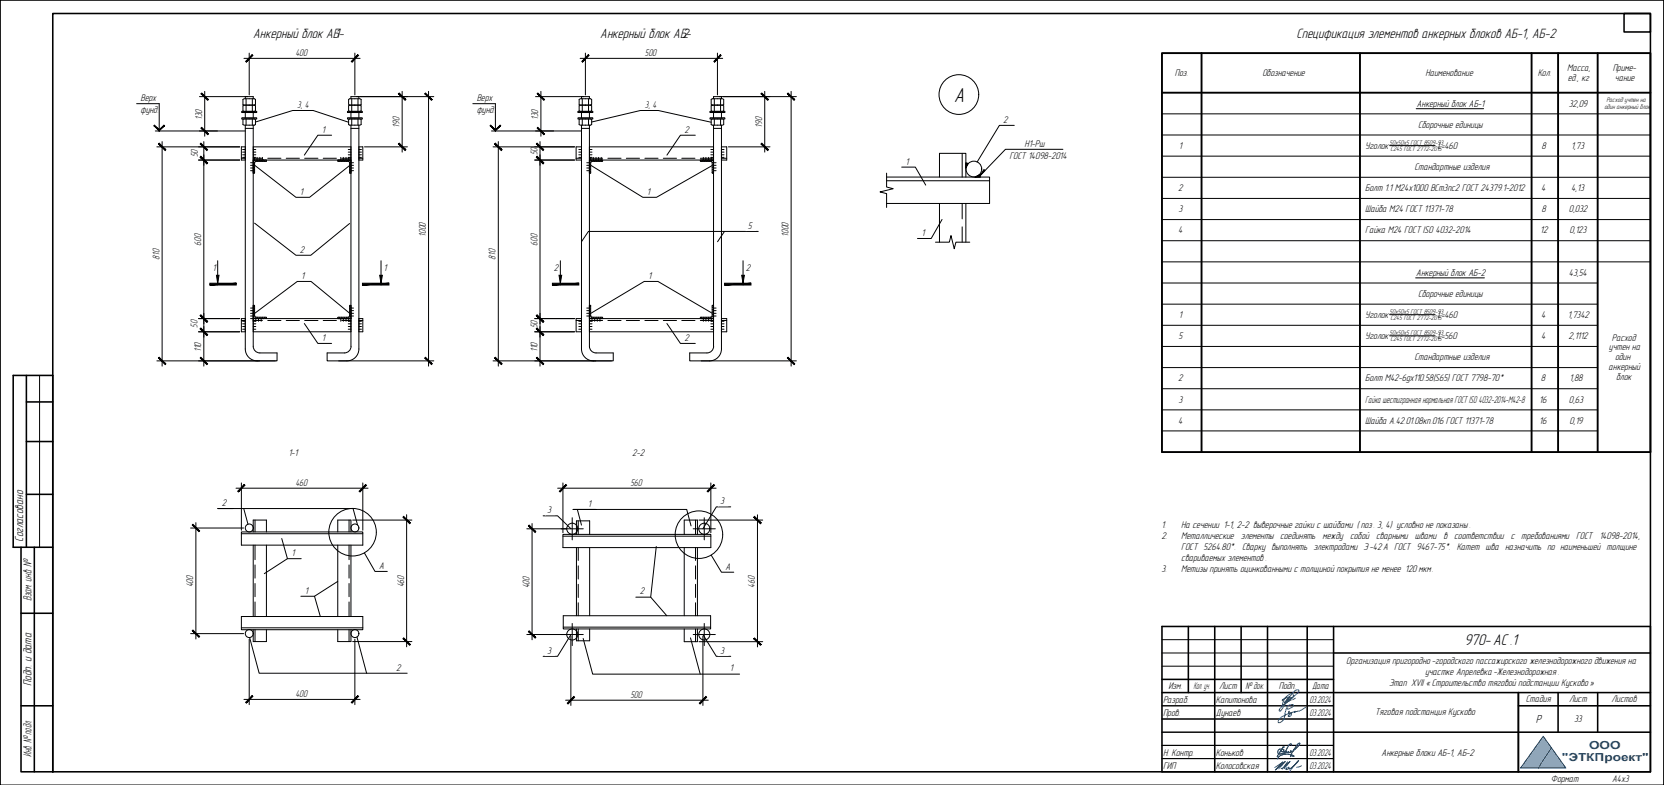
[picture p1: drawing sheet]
<svg xmlns="http://www.w3.org/2000/svg" width="630mm" height="297mm" viewBox="0 0 630 297" stroke-linecap="round" stroke-linejoin="round" font-family="sans-serif">
<g fill="none" stroke="#000" stroke-width=".38">
<path d="M92.9 37.4v-.8h3v.8M93.2 37.4v4.7M94.4 39.8h-2l-.4 .2v1.9l2.4 .2M94.4 39.8h-2l-.4-.3v-1.9l.4-.2h3.9l.4 .2v1.9l-.4 .3M94.4 39.8h1.9M95.5 37.4v4.7M96.3 39.8l.4 .2v1.9l-.4 .2M132.4 39.8l-.4 .2v1.9l.4 .2M132.4 39.8l-.4-.3v-1.9l.4-.2h3.9l.4 .2v1.9l-.4 .3h-1.9M132.4 39.8h2M132.9 37.4v-.8h3v.8M133.2 37.4v4.7"/>
<path d="M134.4 39.8h1.9l.4 .2v1.9l-2.3 .2M135.6 37.4v4.7M220.2 37.4v-.8h3v.8M220.5 37.4v4.7M221.7 39.8h-2l-.4 .2v1.9l2.4 .2M221.7 39.8h-2l-.4-.3v-1.9l.4-.2h3.9l.4 .2v1.9l-.4 .3M221.7 39.8h1.9M222.8 37.4v4.7M223.6 39.8l.4 .2v1.9l-.4 .2M269.7 39.8l-.4 .2v1.9l.4 .2M269.7 39.8l-.4-.3v-1.9l.4-.2h3.9l.4 .2v1.9l-.4 .3h-1.9M269.7 39.8h2"/>
<path d="M270.2 37.4v-.8h3v.8M270.5 37.4v4.7M271.7 39.8h1.9l.4 .2v1.9l-2.3 .2M272.8 37.4v4.7M91.4 59.9h1.5M91.6 44.6h5.6v.4h-5.6zM91.6 42.1h5.6v.5h-5.6zM91.6 42.6h5.6M92.9 47.4v84.6a4.5 4.5 0 0 0 4.5 4.6h7.5v-3.1h-6.5M92.9 48.6h3M92.9 42.6v2M92.9 55.6h-1.5v5h1.5"/>
<path d="M93.2 45v2.4M94.4 45l-2.4 .2v1.9l.4 .3h3.9l.4-.3v-1.9l-.4-.2M95.5 45v2.4M95.9 47.4v83.6l.5 1.6 .9 .7 1.1 .2M95.9 42.6v2M95.9 55.6h37M95.9 59.9h3.5M101.4 59.9h5M108.4 59.9h5M115.4 59.9h5M122.4 59.9h5M129.4 59.9h3.5"/>
<path d="M131.6 44.6h5.6v.4h-5.6zM131.6 42.1h5.6v.5h-5.6zM131.6 42.6h5.6M132.4 45l-.4 .2v1.9l.4 .3h3.9l.4-.3v-1.9l-2.3-.2M132.9 47.4v83.6l-.5 1.6-.9 .7-1.1 .2M132.9 42.6v2M132.9 48.6h3M133.2 45v2.4M135.6 45v2.4M135.9 47.4v84.6a4.5 4.5 0 0 1-4.5 4.6h-7.5v-3.1h6.5M135.9 42.6v2M135.9 55.6h1.5v5h-1.5"/>
<path d="M135.9 59.9h1.5M218.1 59.9h2.1M218.9 44.6h5.6v.4h-5.6zM218.9 42.1h5.6v.5h-5.6zM218.9 42.6h5.6M220.2 47.4v84.6a4.5 4.5 0 0 0 4.5 4.6M220.2 48.6h3M220.2 55.6h-2.1v5h2.1M220.2 42.6v2M220.5 45v2.4M221.7 45l-2.4 .2v1.9l.4 .3h3.9l.4-.3v-1.9l-.4-.2M222.8 45v2.4"/>
<path d="M223.2 47.4v83.6l.5 1.6 1.4 .9h7.1v3.1h-7.5M223.2 55.6h47M223.2 59.9h5M223.2 42.6v2M230.2 59.9h5M237.2 59.9h4.9M244.2 59.9h5M251.2 59.9h5M258.1 59.9h5M265.2 59.9h5M268.9 44.6h5.5v.4h-5.5zM268.9 42.1h5.5v.5h-5.5z"/>
<path d="M268.9 42.6h5.5M269.7 45l-.4 .2v1.9l.4 .3h3.9l.4-.3v-1.9l-2.3-.2M270.2 48.6h3M270.2 42.6v2M270.2 47.4v83.6M270.5 45v2.4M272.8 45v2.4M273.2 47.4v84.6a4.5 4.5 0 0 1-4.6 4.6h-7.4v-3.1h7.1l1.4-.9 .5-1.6M273.2 55.6h2v5h-2M273.2 59.9h2M273.2 42.6v2M364.3 58v9"/>
<path d="M95.9 60.6h37M96.4 61.6l.5-.5h3.8l.2-.5h-5v5l.5-.2v-3.8M127.9 60.6h5v5l-.5-.2v-3.8l-.3-.5h-4zM223.2 60.6h47M224.2 61.1l-.6 .5 .1 3.8-.5 .2v-5h5l-.2 .5h-3.8M265.2 60.6h5v5l-.5-.2v-3.8l-.3-.5h-4zM335.7 67h39v10h-39M335.7 68.4h39M355.7 67v-9h10v9M355.7 77v14.6M364.3 77v5.8M365.7 61.7l.9 .2-.9 1.5z"/>
<path d="M365.7 77v14.6M369.3 67l1.6-.9 .2 .9zM364.3 85.8v5.8M96.2 115.6h-.3v5h5l-.2-.6h-3.8l-.5-.5M96.2 115.5l.2 .2M96.4 115.7v3.8M132.5 115.6h.4v5h-5l.2-.6h3.7l.5-.3 .1-4M132.6 115.5l-.2 .2M223.5 115.6h-.3v5h5l-.2-.6h-3.8M223.5 115.5l.2 .2M223.6 115.7l.1 3.8 .5 .5M269.8 115.6h.4v5h-5l.1-.6h3.8l.5-.3 .1-4"/>
<path d="M269.9 115.5l-.2 .2M91.4 121.3h1.5M92.9 120.6h-1.5v4.9h1.5M95.9 125.5h37M95.9 121.3h3.5M100.9 120.6h32M101.4 121.3h5M108.4 121.3h5M115.4 121.3h5M122.4 121.3h5M129.4 121.3h3.5M135.9 120.6h1.5v4.9h-1.5"/>
<path d="M135.9 121.3h1.5M218.1 121.3h2.1M220.2 120.6h-2.1v4.9h2.1M223.2 125.5h47M223.2 121.3h5M228.2 120.6h42M230.2 121.3h5M237.2 121.3h4.9M244.2 121.3h5M251.2 121.3h5M258.1 121.3h5M265.2 121.3h5"/>
<path d="M273.2 120.6h2v4.9h-2M273.2 121.3h2M96.6 196.8v4.5M132.2 196.8v4.5M218.9 197.1v5.1M263.4 196.8v5.4M91.4 201.3h46v5h-46zM91.4 202h46M95.9 201.3v-4.5h5v4.5M95.9 206.3v27M96.6 206.3v5.5M96.6 213.8v5"/>
<path d="M100.9 206.3v27M127.9 201.3v-4.5h5v4.5M127.9 206.3v27M132.2 206.3v5.5M132.2 213.8v5M132.9 206.3v27M213.1 202.2h56.1v5h-56.1zM213.1 202.9h56.1M218.3 202.2v-5.1h5v5.1M218.3 207.2v25.8M218.9 207.2v4.9M218.9 214.1v5"/>
<path d="M223.3 207.2v25.8M259.1 202.2v-5.4h5v5.4M259.1 207.2v25.8M263.4 207.2v4.9M263.4 214.1v5M264.1 207.2v25.8M91.4 233.3h46v5h-46zM91.4 237.6h46M95.9 238.3v4.5h5v-4.5M96.6 220.8v5M96.6 227.8v5.5M96.6 238.3v4.5"/>
<path d="M127.9 238.3v4.5h5v-4.5M132.2 220.8v5M132.2 227.8v5.5M132.2 238.3v4.5M213.3 233h55.8v5h-55.8zM213.3 237.3h55.8M218.3 238v4.5h5v-4.5M218.9 221.1v5M218.9 228.1v4.9M218.9 238v4.5M259.1 238v4.8h5v-4.8M263.4 221.1v5"/>
<path d="M263.4 228.1v4.9M263.4 238v4.8"/>
<circle cx="368.7" cy="64" r="2.98"/>
<circle cx="94.4" cy="199.8" r="1.5"/>
<circle cx="134.4" cy="199.8" r="1.5"/>
<circle cx="216.7" cy="200.1" r="2.1"/>
<circle cx="266.7" cy="200.1" r="2.1"/>
<circle cx="94.4" cy="239.7" r="1.5"/>
<circle cx="134.4" cy="239.7" r="1.5"/>
<circle cx="216.7" cy="240.1" r="2.1"/>
<circle cx="266.7" cy="240.1" r="2.1"/>
</g>
<g fill="none" stroke="#000" stroke-width=".38">
<path d="M82.4 98.7v8.5M144.3 98.7v8.5M212.2 98.7v8.5M281.3 98.7v8.5M138 209.2l4 7h4.6M269.3 210l3.9 6.5h4.6"/>
<circle cx="363.1" cy="35.8" r="7.5"/>
<circle cx="133.5" cy="201.4" r="9"/>
<circle cx="264.6" cy="202.3" r="9"/>
</g>
<g fill="none" stroke="#000" stroke-width=".38">
<path d="M75.5 36.6h18.3M77.5 34.6v16.9M92.4 22.1h44M94.4 20.1v15.8M134.4 20.1v15.8M135 36.6h29.3M152.3 34.6v23M162.3 34.6v103.9M202.8 36.6h18.2M204.8 34.6v16.9M219.7 22.1h53.9M221.7 20.1v15.8"/>
<path d="M271.7 20.1v15.8M272.3 36.6h29.2M289.6 34.6v23M299.6 34.6v103.9M59.4 55.6h31.4M61.4 53.6v84.9M75.5 49.6h6.8M77.2 53.6v84.9M138 55.6h16.3M186.7 55.6h30.9M188.7 53.6v84.9M202.8 49.6h6.8"/>
<path d="M204.5 53.6v84.9M275.8 55.6h15.7M75.2 60.6h15.6M202.5 60.6h15.1M59.4 136.6h44.9M75.2 125.5h15.6M75.2 120.6h15.6M128.2 136.6h36.1M186.7 136.6h44.9M202.5 125.5h15.1M202.5 120.6h15.1M265.5 136.6h36"/>
<path d="M72.2 199.8h20M74.2 197.8v44M89.4 184.7h50M91.4 182.7v17.9M133.5 196.8h22.5M137.4 182.7v17.9M154 194.8v50M201.5 198.1v44M211.2 184.7h59.9M213.1 182.7v18.9M264.7 196.8h24.1M269.2 182.7v18.9"/>
<path d="M286.8 194.8v50M199.5 200.1h15.1M72.2 239.8h20M94.4 241.9v24.7M133.5 242.8h22.5M134.4 241.9v24.7M199.5 240.1h16M216.2 240.7v26.2M264.7 242.8h24.1M266.1 240.7v26.2M92.4 264.7h44M214.2 265h54"/>
</g>
<!-- layer: 0 -->
<g fill="#000" stroke="#000" stroke-width=".38">
<path d="M76.1 35.5l2.5 2.5 .3-.3zM76.1 35.5l.3-.3 2.5 2.5z"/>
<path d="M95.5 20.7l-2.2 2.8 2.5-2.5zM95.5 20.7l-2.2 2.8-.3-.3z"/>
<path d="M135.5 20.7l-2.5 2.5 .3 .3zM135.5 20.7l.3 .3-2.5 2.5z"/>
<path d="M150.9 35.5l2.5 2.5 .3-.3zM150.9 35.5l.3-.3 2.5 2.5z"/>
<path d="M160.9 35.5l2.5 2.5 .2-.3zM160.9 35.5l.2-.3 2.5 2.5z"/>
<path d="M203.4 35.5l2.5 2.5 .3-.3zM203.4 35.5l.3-.3 2.5 2.5z"/>
<path d="M222.8 20.7l-2.2 2.8 2.5-2.5zM222.8 20.7l-2.2 2.8-.3-.3z"/>
<path d="M270.3 23.2l.3 .3 2.2-2.8zM272.8 20.7l.2 .3-2.4 2.5z"/>
<path d="M288.2 35.5l2.5 2.5 .3-.3zM288.2 35.5l.3-.3 2.5 2.5z"/>
<path d="M298.2 35.5l2.5 2.5 .2-.3zM298.2 35.5l.2-.3 2.5 2.5z"/>
<path d="M60 54.5l2.5 2.5 .3-.3zM60.3 54.2l2.5 2.5-2.8-2.2z"/>
<path d="M76.1 59.2l-.3 .3 2.8 2.2zM75.8 59.5l2.8 2.2-.3 .3z"/>
<path d="M76.1 48.5l2.8 2.2-2.5-2.5zM76.1 48.5l2.8 2.2-.3 .3z"/>
<path d="M75.8 54.5l2.5 2.5 .3-.3zM76.1 54.2l2.5 2.5-2.8-2.2z"/>
<path d="M150.9 54.5l2.8 2.2-2.5-2.5zM150.9 54.5l2.8 2.2-.3 .3z"/>
<path d="M187.3 54.5l2.5 2.5 .3-.3zM187.3 54.5l.3-.3 2.5 2.5z"/>
<path d="M203.4 59.2l-.3 .3 2.8 2.2zM203.1 59.5l2.8 2.2-.3 .3z"/>
<path d="M203.7 48.2l-.3 .3 2.8 2.2zM203.4 48.5l2.8 2.2-.3 .3z"/>
<path d="M203.1 54.5l2.5 2.5 .3-.3zM203.4 54.2l2.5 2.5-2.8-2.2z"/>
<path d="M288.5 54.2l-.3 .3 2.8 2.2zM288.2 54.5l2.8 2.2-.3 .3z"/>
<path d="M60 135.5l2.8 2.2-2.5-2.5zM60 135.5l2.8 2.2-.3 .3z"/>
<path d="M76.1 124.2l-.3 .2 2.8 2.3zM75.8 124.4l2.8 2.3-.3 .2z"/>
<path d="M76.1 135.2l-.3 .3 2.8 2.2zM75.8 135.5l2.8 2.2-.3 .3z"/>
<path d="M75.8 119.5l2.5 2.4 .3-.2zM76.1 119.2l2.5 2.5-2.8-2.2z"/>
<path d="M75.8 124.4l2.5 2.5 .3-.2zM75.8 124.4l.3-.2 2.5 2.5z"/>
<path d="M160.9 135.5l2.7 2.2-2.5-2.5zM160.9 135.5l2.7 2.2-.2 .3z"/>
<path d="M187.3 135.5l2.8 2.2-2.5-2.5zM187.3 135.5l2.8 2.2-.3 .3z"/>
<path d="M203.4 124.2l-.3 .2 2.8 2.3zM203.1 124.4l2.8 2.3-.3 .2z"/>
<path d="M203.4 135.2l-.3 .3 2.8 2.2zM203.1 135.5l2.8 2.2-.3 .3z"/>
<path d="M203.1 119.5l2.5 2.4 .3-.2zM203.1 119.5l.3-.3 2.5 2.5z"/>
<path d="M203.1 124.4l2.5 2.5 .3-.2zM203.1 124.4l.3-.2 2.5 2.5z"/>
<path d="M298.2 135.5l2.7 2.2-2.5-2.5zM298.2 135.5l2.7 2.2-.2 .3z"/>
<path d="M92.5 183.4l-2.2 2.7 2.5-2.5zM92.5 183.4l-2.2 2.7-.3-.2z"/>
<path d="M136 185.9l.3 .2 2.2-2.7zM138.5 183.4l.3 .2-2.5 2.5z"/>
<path d="M152.6 195.7l2.5 2.4 .3-.2zM152.6 195.7l.3-.3 2.5 2.5z"/>
<path d="M214.3 183.4l-2.3 2.7 2.5-2.5zM214.3 183.4l-2.3 2.7-.2-.2z"/>
<path d="M267.8 185.9l.3 .2 2.2-2.7zM270.3 183.4l.3 .2-2.5 2.5z"/>
<path d="M285.4 195.7l2.5 2.5 .3-.3zM285.4 195.7l.3-.3 2.5 2.5z"/>
<path d="M72.8 198.7l2.5 2.5 .3-.3zM72.8 198.7l.3-.3 2.5 2.5z"/>
<path d="M200.1 199l2.5 2.5 .3-.3zM200.4 198.7l2.5 2.5-2.8-2.2z"/>
<path d="M73.1 238.4l-.3 .3 2.8 2.2zM72.8 238.7l2.8 2.2-.3 .3z"/>
<path d="M200.4 238.7l-.3 .3 2.8 2.2zM200.1 239l2.8 2.2-.3 .3z"/>
<path d="M152.9 241.4l-.3 .3 2.8 2.2zM152.6 241.7l2.8 2.2-.3 .3z"/>
<path d="M285.4 241.7l2.8 2.2-2.5-2.5zM285.4 241.7l2.8 2.2-.3 .3z"/>
<path d="M95.5 263.3l-2.2 2.7 2.5-2.5zM93 265.8l2.5-2.5-2.2 2.7z"/>
<path d="M133 265.8l.3 .2 2.2-2.7zM135.5 263.3l.3 .2-2.5 2.5z"/>
<path d="M217.3 263.6l-2.2 2.7 2.5-2.5zM217.3 263.6l-2.2 2.7-.3-.2z"/>
<path d="M264.8 266.1l.2 .2 2.3-2.7zM267.3 263.6l.2 .2-2.5 2.5z"/>
</g>
<g fill="none" stroke="#000" stroke-width=".38">
<path d="M51.7 39.2h8.6v10.4M179 39.2h8.6v10.4M58.8 49.6h34.1M96.7 46.2l14.1-4.4h7.8l13.4 4.5M125.6 51.2h-5.2l-5.2 7.5M186.1 49.6h34.1M224 46.2l18.5-4.4h6.8l20 4.5M263.3 51.2h-5.7l-5.1 7.5M384 47.4h-5.6l-8.4 13.9M402.5 56.5h-21.8l-9.8 10.2M96.4 62.5l15.7 12.2h5.1l15.2-12.1M223.6 62.5l19.8 12.2h5.2l21.1-12.1"/>
<path d="M341.4 63.2h5.2l3.9 6.8M96.4 84.4l15.7 12.2h5.6l14.7-12M274.3 87.6l-2.6 3.9M287.1 87.6h-64.3l-2.6 3.9M356.7 83l-4.1 7.2h-5.2M132.4 118.5l-14.6-12h-5.2l-16.2 12.1M269.7 118.5l-20.6-12h-5.2l-20.3 12.1M115.2 122.4l5.2 7.5h5.2M252.5 122.4l5.1 7.5h5.7M88.1 192.4h-5.6h51.2l1.7 6.3M92.3 192.4l1.6 6M205.7 195.2h5.4l5.1 4.9"/>
<path d="M218.6 192.8l1.6 5.9M225.6 192.8h-8.6h43l1.7 6.2M276.7 191.8h-5.5l-5.1 8.3M106.7 203.8l2.1 7.6-8.7 5.7M108.8 211.4h5.2M127.9 220l-8.8 5.6 2.2 7.7M248.5 206.8l-2.1 19.2 6.1 7M113.9 225.6h5.2M240.7 226h5.7M94.5 241.3l3.6 13.4h56.1M135.2 241.1l3.6 13.6M216.2 240.1l-5.1 8.3h-5.4"/>
<path d="M220.8 241.6l3.6 13.5h55.6M261.5 241.4l3.6 13.7M266.1 240.1l5.1 8.3h5.5"/>
</g>
<path d="M365.7 61.7l.9 .2-.9 1.5zM369.3 67l1.6-.9 .2 .9z" fill="#000" stroke="#000" stroke-width=".38"/>
<g fill="#000" stroke="#000" stroke-width=".38">
<path d="M372.6 64.2l.4 .3-2.1 2.2z"/>
<path d="M58.3 47.6l2 1.5v.5zM58.3 47.6l2 1.5-1.8-1.7z"/>
<path d="M60.3 49.1v.5l2-2zM60.3 49.1l1.8-1.7 .2 .2z"/>
<path d="M185.6 47.6l2 1.5v.5zM185.6 47.6l2 1.5-1.8-1.7z"/>
<path d="M187.6 49.1v.5l2-2zM187.6 49.1l1.8-1.7 .2 .2z"/>
</g>
<g fill="none" stroke="#000" stroke-width=".38">
<path d="M91.9 56.6h1M91.9 57.6h1M91.9 58.6h1M91.9 59.5h1M92.9 55.6v5M95.9 55.6v10M95.9 56.6h1M95.9 57.6h1M95.9 58.6h1M95.9 59.5h1M96.4 59.5v1.1M97.4 59.5v1.1"/>
<path d="M98.4 59.5v1.1M99.4 59.5v1.1M129 59.5v1.1M130 59.5v1.1M131 59.5v1.1M131.9 56.6h1M131.9 57.6h1M131.9 58.6h1M131.9 59.5h1M132 59.5v1.1M132.9 55.6v10M135.9 56.6h1"/>
<path d="M135.9 57.6h1M135.9 58.6h1M135.9 59.5h1M135.9 55.6v5M219.2 56.6h1M219.2 57.6h1M219.2 58.6h1M219.2 59.5h1M220.2 55.6v5M223.2 56.6h1M223.2 57.6h1M223.2 58.6h1"/>
<path d="M223.2 59.5h1M223.2 55.6v10M223.6 59.5v1.1M224.7 59.5v1.1M225.7 59.5v1.1M226.7 59.5v1.1M227.7 59.5v1.1M266.3 59.5v1.1M267.3 59.5v1.1M268.3 59.5v1.1M269.2 56.6h1M269.2 57.6h1"/>
<path d="M269.2 58.6h1M269.2 59.5h1M269.3 59.5v1.1M270.2 55.6v10M273.2 56.6h1M273.2 57.6h1M273.2 58.6h1M273.2 59.5h1M273.2 55.6v5M94.9 61.6h1M94.9 62.6h1M94.9 63.6h1"/>
<path d="M94.9 64.6h1M95.9 60.6h4M128.2 60.6h4.7M132.9 61.6h1M132.9 62.6h1M132.9 63.6h1M132.9 64.6h1M222.2 61.6h1M222.2 62.6h1M222.2 63.6h1M222.2 64.6h1M223.2 60.6h5"/>
<path d="M265.5 60.6h4.7M270.2 61.6h.9M270.2 62.6h.9M270.2 63.6h.9M270.2 64.6h.9M94.9 119.6h1M94.9 118.6h1M94.9 117.5h1M94.9 116.6h1M95.9 115.6v9.9M132.9 115.6v9.9M132.9 119.6h1"/>
<path d="M132.9 118.6h1M132.9 117.5h1M132.9 116.6h1M222.2 119.6h1M222.2 118.6h1M222.2 117.5h1M222.2 116.6h1M223.2 115.6v9.9M270.2 119.6h.9M270.2 118.6h.9M270.2 117.5h.9M270.2 116.6h.9"/>
<path d="M270.2 115.6v9.9M91.9 124.6h1M91.9 123.6h1M91.9 122.5h1M91.9 121.6h1M92.9 120.6v4.9M94.9 120.6h5M95.9 124.6h1M95.9 123.6h1M95.9 122.5h1M96.9 120.6v1h-1M97.9 120.6v1"/>
<path d="M98.9 120.6v1M128.2 120.6h4.7M129 120.6v1M130 120.6v1M131 120.6v1M131.9 124.6h1M131.9 123.6h1M131.9 122.5h1M131.9 121.6h1M132 120.6v1M135.9 120.6v4.9M135.9 124.6h1"/>
<path d="M135.9 123.6h1M135.9 122.5h1M135.9 121.6h1M219.2 124.6h1M219.2 123.6h1M219.2 122.5h1M219.2 121.6h1M220.2 120.6v4.9M223.2 120.6h5M223.2 124.6h1M223.2 123.6h1M223.2 122.5h1"/>
<path d="M224.2 120.6v1h-1M225.2 120.6v1M226.1 120.6v1M227.2 120.6v1M265.5 120.6h4.7M266.3 120.6v1M267.3 120.6v1M268.3 120.6v1M269.2 124.6h1M269.2 123.6h1M269.2 122.5h1M269.2 121.6h1"/>
<path d="M269.3 120.6v1M273.2 124.6h1M273.2 123.6h1M273.2 122.5h1M273.2 121.6h1M273.2 120.6v4.9"/>
</g>
<!-- layer: _format -->
<path d="M440 20.1h184.9v151h-184.9zM440 35.1h184.9M455 20.1v151M514.9 20.1v151M579.9 20.1v151M590 20.1v151M604.9 20.1v151" fill="none" stroke="#000" stroke-width=".72"/>
<g fill="none" stroke="#000" stroke-width=".38">
<path d="M0 .1h629.9v296.9h-629.9zM0 .2v296.8M440 43.1h184.9M440 51.1h184.9M440 59.1h184.9M526.2 55.1h17.2M536.2 41.1h25.6M440 67.1h184.9M440 75.1h184.9M440 83.1h184.9M440 91.1h184.9M440 99.1h184.9"/>
<path d="M440 107.1h164.9M440 115.1h164.9M526.2 119.1h17.2M536 105.1h26.1M440 123.1h164.9M440 131.1h164.9M440 139.1h164.9M526.2 127.1h17.2M15 142.1v65M440 147.1h164.9M440 155.1h164.9M440 163.1h164.9"/>
<path d="M440 247.1h65M440 242h65M440 252.1h65M440 272.1h65M440 277.1h65M440 267.1h65M440 287h65M440 282.1h65"/>
</g>
<g fill="none" stroke="#000" stroke-width=".38">
<path d="M95.9 61.1l.5 .5M95.9 62l.5 .5M95.9 62.9l.5 .5M95.9 63.8l.5 .5M95.9 64.7l.5 .5M96.2 60.6l.5 .5M97.1 60.6l.5 .5M98 60.6l.5 .5M98.9 60.6l.5 .5M99.8 60.6l.5 .5M100.7 60.6l.2 .1M128.1 60.6l-.2 .1"/>
<path d="M128.9 60.6l-.5 .5M129.8 60.6l-.5 .5M130.7 60.6l-.4 .5M131.7 60.6l-.6 .5M132.5 60.6l-.5 .5M132.9 61.1l-.5 .5M132.9 62l-.5 .5M132.9 62.9l-.5 .5M132.9 63.8l-.5 .5M132.9 64.7l-.5 .5M223.2 65.4l.2 .2M223.2 64.5l.4 .5"/>
<path d="M223.2 63.6l.4 .5M223.2 62.7l.4 .5M223.2 61.8l.4 .5M223.2 60.9l.5 .6M223.7 60.6l.5 .5M224.6 60.6l.5 .5M225.5 60.6l.5 .5M226.4 60.6l.5 .5M227.3 60.6l.5 .5M265.3 60.6l-.1 .1M266.2 60.6l-.5 .5M267.1 60.6l-.5 .5"/>
<path d="M268 60.6l-.5 .5M268.9 60.6l-.5 .5M269.8 60.6l-.5 .5M270.2 61.1l-.5 .5M270.2 62l-.5 .5M270.2 62.9l-.5 .5M270.2 63.8l-.5 .5M270.2 64.7l-.5 .5M96.4 119.5l-.5 .5M96.4 118.6l-.5 .5M96.4 117.7l-.5 .5M96.4 116.8l-.5 .5"/>
<path d="M96.4 115.9l-.5 .5M132.4 119.5l.5 .5M132.4 118.6l.5 .5M132.4 117.7l.5 .5M132.4 116.8l.5 .5M132.4 115.9l.5 .5M223.6 119.5l-.4 .5M223.6 118.6l-.4 .5M223.6 117.7l-.4 .5M223.6 116.8l-.4 .5M223.6 115.9l-.4 .5M269.6 119.7l.6 .5"/>
<path d="M269.7 116.1l.5 .5M269.7 117l.5 .5M269.7 117.9l.5 .5M269.7 118.8l.5 .5M270 115.6l.2 .1M96.7 120l-.5 .6M97.6 120l-.5 .6M98.5 120l-.5 .6M99.4 120l-.5 .6M100.3 120l-.5 .6M100.9 120.4l-.2 .2M127.9 120.4l.2 .2"/>
<path d="M128.4 120l.5 .6M129.3 120l.5 .6M130.3 120l.4 .6M131.1 120l.6 .6M132 120l.5 .6M224 120l-.5 .6M224.9 120l-.5 .6M225.8 120l-.5 .6M226.7 120l-.5 .6M227.6 120l-.5 .6M228.2 120.4l-.2 .2M265.5 120l.5 .6"/>
<path d="M266.4 120l.5 .6M267.3 120l.5 .6M268.2 120l.5 .6M269.1 120l.5 .6"/>
</g>
<g fill="none" stroke="#000" stroke-width=".38">
<path d="M216.7 195.9v1.6M216.7 197.6v.2M216.7 197.9v2M266.7 195.9v1.6M266.7 197.6v.2M266.7 197.9v2M212.5 200.1h1.6M214.2 200.1h.1M214.5 200.1h2M216.7 200.1h-.1M216.7 200.3v2M216.7 202.5v.1"/>
<path d="M216.7 202.7v1.6M216.9 200.1h2M219 200.1h.1M219.2 200.1h1.7M262.5 200.1h1.6M264.2 200.1h.1M264.5 200.1h1.9M266.6 200.1h.1M266.7 200.1h.1M266.7 200.3v2M266.7 202.5v.1M266.7 202.7v1.6"/>
<path d="M266.9 200.1h2M269 200.1h.1M269.3 200.1h1.5M216.7 235.9v1.6M216.7 237.6v.1M216.7 237.9v2M266.7 235.9v1.6M266.7 237.6v.1M266.7 237.9v2M212.5 240.1h1.6M214.2 240.1h.1M214.5 240.1h2"/>
<path d="M216.6 240.1h.1M216.7 240.3v2M216.7 242.4v.2M216.7 242.7v1.6M216.9 240.1h2M219 240.1h.1M219.2 240.1h1.7M262.5 240.1h1.6M264.2 240.1h.1M264.5 240.1h1.9M266.6 240.1h.1M266.7 240.1h.1"/>
<path d="M266.7 240.3v2M266.7 242.4v.2M266.7 242.7v1.6M266.9 240.1h2M269 240.1h.1M269.3 240.1h1.5"/>
</g>
<path d="M282.6 87.1h3.5M206.6 194.7h3.5M272.2 191.3h3.5M206.6 247.9h3.5M272.2 247.9h3.5" fill="none" stroke="#fff" stroke-width=".38"/>
<g fill="#fff" stroke="#fff" stroke-width=".38">
<path d="M272.2 187.8h3.5l-3.5 3.5zM275.7 187.8l-3.5 3.5h3.5z"/>
<path d="M272.2 244.4h3.5l-3.5 3.5zM275.7 244.4l-3.5 3.5h3.5z"/>
<path d="M206.6 191.2h3.5l-3.5 3.5zM210.1 191.2l-3.5 3.5h3.5z"/>
<path d="M206.6 244.4h3.5l-3.5 3.5zM210.1 244.4l-3.5 3.5h3.5z"/>
<path d="M282.6 83.6h3.5l-3.5 3.5zM286.1 83.6l-3.5 3.5h3.5z"/>
</g>
<!-- layer: _format -->
<g fill="none" stroke="#000" stroke-width=".59">
<path d="M20 5.1h604.9v286.9h-604.9zM614.9 5.1h10v7h-10zM10 142.1v65M10 152.1h10M10 167.1h10M10 187.1h10M8 207.1v84.9h12M13 207.1v84.9M20 207.1h-15v-65h15v149.9M8 232.1h12M440 237.1h184.9v54.9h-184.9zM450 237.1v25"/>
<path d="M460 237.1v54.9M469.9 237.1v25M479.9 237.1v54.9M495 237.1v54.9M505 237.1v54.9M440 257.1h65M505 247.1h119.9M8 267.1h12M440 262.1h184.9M505 277.1h119.9M574.9 267.1h50M574.9 262.1v29.9"/>
<path d="M590 262.1v15M604.9 262.1v15"/>
</g>
<path d="M335.7 65.5v5.3l2.5 .6-5 1.2 2.5 .7v5.2M354.2 91.6h5.3l.6-2.5 1.2 5 .6-2.5h5.3" fill="none" stroke="#000" stroke-width=".38"/>
<path d="M95.2 10.3h33.8M226.6 10.3h34.5M80 99.7h2M144.8 99.7h1.9M209.3 99.7h2.4M281.9 99.7h2.4" fill="none" stroke="#fff" stroke-width=".38"/>
<g fill="#fff" stroke="#fff" stroke-width=".38">
<path d="M95.2 15.1l33.8-4.8v4.8zM95.2 10.3v4.8l33.8-4.8z"/>
<path d="M226.6 15.1l34.5-4.8v4.8zM226.6 10.3v4.8l34.5-4.8z"/>
<path d="M211.7 99.7v3.5h-2.4zM209.3 99.7v3.5l2.4-3.5z"/>
<path d="M284.3 99.7v3.5h-2.4zM281.9 99.7v3.5l2.4-3.5z"/>
<path d="M82 99.7v3.5h-2zM80 99.7v3.5l2-3.5z"/>
<path d="M146.7 99.7v3.5h-1.9zM144.8 99.7v3.5l1.9-3.5z"/>
</g>
<g fill="#000" stroke="#000" stroke-width=".38">
<path d="M75.8 59.5l2.5 2.5 .3-.3zM76.1 59.2l2.5 2.5-2.8-2.2z"/>
<path d="M203.1 59.5l2.5 2.5 .3-.3zM203.4 59.2l2.5 2.5-2.8-2.2z"/>
<path d="M76.1 119.2l-.3 .3 2.8 2.2zM75.8 119.5l2.8 2.2-.3 .2z"/>
<path d="M203.4 119.2l-.3 .3 2.8 2.2zM203.1 119.5l2.8 2.2-.3 .2z"/>
</g>
<g fill="#000" stroke="#000" stroke-width=".38">
<path d="M82 104.2h.9l-.5 3zM143.8 104.2h1l-.5 3zM211.7 104.2h1l-.5 3zM280.8 104.2h1.1l-.6 3z"/>
<path d="M79.5 107.2h10l-10 .7zM79.5 107.9h10v-.7z"/>
<path d="M137.2 107.9l10.1-.7v.7zM137.2 107.2v.7l10.1-.7z"/>
<path d="M209.2 107.2h10l-10 .7zM209.2 107.9h10v-.7z"/>
<path d="M274.4 107.9l10-.7v.7zM274.4 107.2v.7l10-.7z"/>
</g>
<g fill="#7aafdf" stroke="#7aafdf" stroke-width=".38">
<path d="M584.3 278.7l3.1 4.3h-6.2z"/>
<path d="M587.4 283l5.4 7.6h-10.3z"/>
<path d="M581.2 283l1.3 7.6 4.9-7.6zM581.2 283l1.3 7.6h-6.7z"/>
</g>
<path d="M584.3 278.7l8.5 11.9h-17zM587.4 283l-4.9 7.6" fill="none" stroke="#005596" stroke-width=".38"/>
<g fill="none" stroke="#0f0fff" stroke-width=".38">
<path d="M485.6 266.5l.5 .4M486.4 265.8l.1 .1M486.8 264.1l-1.3 1.1v-.3l1.8-1.2v.4M486.9 265.9l1.6-2.4a4.3 4.3 0 0 1 2.6-2.5l.7 .4-.5 .9-5.2 4.6M487 265.9l-2.1 3.1M487.3 264.1l1.1-.7-1.9 2.5M487.9 264.4l-.6 1.2 1.1-.6M488.9 264.9a6.9 6.9 0 0 0-4.5 4l.5 .1M489.7 263.4v-.5l-.4-.4a4.6 4.6 0 0 0-3.7 4M489.7 263.4l-1.4 1.5 .1-.3-.7 .4 1.3-1-1.5 .6-1.1 1.2M490.5 264.2l-1 .6M494.3 267.7l-2.1 1.2-2.1 .7 .4-.4a3.8 3.8 0 0 0-2.8 1.8l.6 .1 .7-.6-.1-.9-1 .5 .2-1v.3a4.5 4.5 0 0 1-2.9 1.9l-1.1 1.1v1.1a3 3 0 0 0 2.5-3.6l.1-.7a2.34 2.34 0 0 1 1.9-2.5l.9-.1 .3 .5-2.2 1.4v-.7"/>
<path d="M482.7 290.4l3.1-2.1-2.9 3.1 3.8-3.3-2.5 2.8M483.8 286l-.2 .4M485.1 283.8a.52 .52 0 0 0 .4 .7 .52 .52 0 0 0 .6-.5M485.1 290.7h.1M485.9 282.6l-2.2 3.5M485.9 282.6h.1M486.1 283.8a1.35 1.35 0 0 0-1.5-.3 1.35 1.35 0 0 0-.8 1.3 1.72 1.72 0 0 0 2.6 0l.7-.5M486.1 283.8v.2M486.8 284.9h.1M487 290.6a.42 .42 0 0 0 .2 .7 .42 .42 0 0 0 .6-.3l.3-.7-1.1 .8M487.6 288.2l-2.1 2.8 2.9-2.9-2.1 2.7M487.8 284.7l-.5-.2-.4 .4"/>
<path d="M487.8 284.7l.1 .1M487.9 284.4l-.1 .3zM488.4 290.7l-.2 .3 1.5-1 2-2.2-3.4 4.2M488.7 284.2v.1a.78 .78 0 0 0 1.1-.3l1.6-1.5 .7-.8v-.5a10.3 10.3 0 0 0-3.3 4.4l-.2 .7 .1-.4 1.4 .3a4.9 4.9 0 0 0-6.2 .6l-.1 .3M488.8 284.2h-.1M488.8 284.4l-1 .4M488.8 284.2h.1M488.8 284.2v.2M489 281.9v-.2a.51 .51 0 0 0-.6-.2 .51 .51 0 0 0-.3 .5l-2.2 3.4 .6-1 .2 .5M492.8 289.8l-1.9 .6"/>
</g>
<text font-size="8" x="361.3" y="38.4">А</text>
<text font-size="6.1" x="554.5" y="244.1">970- АС .1</text>
<g font-size="5.3">
<text x="95.9" y="14.5">Анкерный блок АБ-</text>
<text x="127" y="14.5">1</text>
<text x="227.3" y="14.5">Анкерный блок АБ-</text>
<text x="258.4" y="14.5">2</text>
<text x="490.9" y="14.3">Спецификация элементов анкерных блоков АБ-1, АБ-2</text>
</g>
<g font-size="4.5">
<text x="8.8" y="205.1" transform="rotate(-90 8.8 205.1)">Согласовано</text>
<text x="12" y="227.5" transform="rotate(-90 12 227.5)">Взам. инв. №</text>
<text x="12" y="259.5" transform="rotate(-90 12 259.5)">Подп. и дата</text>
<text x="581.5" y="273.5">Р</text>
<text x="12" y="286.4" transform="rotate(-90 12 286.4)">Инв. № подл.</text>
</g>
<g font-size="4.2" fill="#005596">
<text x="601.7" y="283.4">ООО</text>
<text x="591.4" y="288.1">&quot;ЭТКПроект&quot;</text>
</g>
<g font-size="3.8">
<text x="111.9" y="21.1">400</text>
<text x="244.2" y="21.1">500</text>
<text x="444.8" y="28.9">Поз.</text>
<text x="478" y="28.9">Обозначение</text>
<text x="539.8" y="28.9">Наименование</text>
<text x="582.3" y="28.9">Кол.</text>
<text x="593.4" y="27">Масса,</text>
<text x="610.7" y="27">Приме-</text>
<text x="593.6" y="30.7">ед., кг</text>
<text x="611.5" y="30.7">чание</text>
<text x="53.2" y="38.3">Верх</text>
<text x="112.6" y="40.8">3, 4</text>
<text x="180.5" y="38.3">Верх</text>
<text x="244.2" y="40.8">3, 4</text>
<text x="536.4" y="40.3">Анкерный блок АБ-1</text>
<text x="594" y="40.3">32,09</text>
<text x="53.2" y="42.6">фунд.</text>
<text x="76.5" y="45.2" transform="rotate(-90 76.5 45.2)">130</text>
<text x="180.5" y="42.6">фунд.</text>
<text x="203.8" y="45.2" transform="rotate(-90 203.8 45.2)">130</text>
<text x="379.9" y="46.4">2</text>
<text x="121.8" y="50.2">1</text>
<text x="151.3" y="48.3" transform="rotate(-90 151.3 48.3)">190</text>
<text x="259.1" y="50.2">2</text>
<text x="288.5" y="48.3" transform="rotate(-90 288.5 48.3)">190</text>
<text x="537" y="48.3">Сборочные единицы</text>
<text x="74.9" y="59.6" transform="rotate(-90 74.9 59.6)">50</text>
<text x="203.5" y="58.8" transform="rotate(-90 203.5 58.8)">50</text>
<text x="387.9" y="55.5">Н1-Рш</text>
<text x="446.4" y="56.3">1</text>
<text x="516.9" y="56.3">Уголок</text>
<text x="544.4" y="56.3">L=460</text>
<text x="583.6" y="56.3">8</text>
<text x="594.9" y="56.3">1,73</text>
<text x="342.9" y="62.3">1</text>
<text x="382.2" y="60">ГОСТ 14098-2014</text>
<text x="535.6" y="64.3">Стандартные изделия</text>
<text x="113.5" y="73.6">1</text>
<text x="244.9" y="73.6">1</text>
<text x="446.2" y="72.3">2</text>
<text x="516.9" y="72.3">Болт 1.1 М24х1000 ВСт3пс2 ГОСТ 24379.1-2012</text>
<text x="583.6" y="72.3">4</text>
<text x="594.9" y="72.3">4,13</text>
<text x="446.2" y="80.3">3</text>
<text x="516.9" y="80.3">Шайба М24 ГОСТ 11371-78</text>
<text x="583.6" y="80.3">8</text>
<text x="594" y="80.3">0,032</text>
<text x="161.2" y="89.6" transform="rotate(-90 161.2 89.6)">1000</text>
<text x="283.1" y="86.6">5</text>
<text x="298.5" y="89.6" transform="rotate(-90 298.5 89.6)">1000</text>
<text x="348.9" y="89.2">1</text>
<text x="446.2" y="88.3">4</text>
<text x="516.9" y="88.3">Гайка М24 ГОСТ ISO 4032-2014</text>
<text x="583.2" y="88.3">12</text>
<text x="594.2" y="88.3">0,123</text>
<text x="76.2" y="93.1" transform="rotate(-90 76.2 93.1)">600</text>
<text x="113.5" y="95.6">2</text>
<text x="203.5" y="93.1" transform="rotate(-90 203.5 93.1)">600</text>
<text x="60.4" y="98.3" transform="rotate(-90 60.4 98.3)">810</text>
<text x="187.7" y="98.3" transform="rotate(-90 187.7 98.3)">810</text>
<text x="80.5" y="102.7">1</text>
<text x="114" y="105.5">1</text>
<text x="145.2" y="102.7">1</text>
<text x="209.7" y="102.7">2</text>
<text x="245.4" y="105.5">1</text>
<text x="282.4" y="102.7">2</text>
<text x="536.2" y="104.3">Анкерный блок АБ-2</text>
<text x="594.1" y="104.3">43,54</text>
<text x="537" y="112.3">Сборочные единицы</text>
<text x="74.8" y="124.1" transform="rotate(-90 74.8 124.1)">50</text>
<text x="203.5" y="124.1" transform="rotate(-90 203.5 124.1)">50</text>
<text x="446.4" y="120.3">1</text>
<text x="516.9" y="120.3">Уголок</text>
<text x="544.4" y="120.3">L=460</text>
<text x="583.6" y="120.3">4</text>
<text x="593.6" y="120.3">1,7342</text>
<text x="121.8" y="129">1</text>
<text x="259.1" y="129">2</text>
<text x="446.2" y="128.3">5</text>
<text x="516.9" y="128.3">Уголок</text>
<text x="544.4" y="128.3">L=560</text>
<text x="583.6" y="128.3">4</text>
<text x="593.9" y="128.3">2,1112</text>
<text x="610.3" y="128.8">Расход</text>
<text x="76.2" y="133.1" transform="rotate(-90 76.2 133.1)">110</text>
<text x="203.5" y="133.1" transform="rotate(-90 203.5 133.1)">110</text>
<text x="535.6" y="136.3">Стандартные изделия</text>
<text x="609.2" y="132.6">учтен на</text>
<text x="611.5" y="136.3">один</text>
<text x="609.1" y="140.1">анкерный</text>
<text x="612" y="143.8">блок</text>
<text x="446.2" y="144.3">2</text>
<text x="516.9" y="144.3">Болт М42-6gх110.58(S65) ГОСТ 7798-70*</text>
<text x="583.4" y="144.3">8</text>
<text x="594.2" y="144.3">1,88</text>
<text x="446.2" y="152.3">3</text>
<text x="516.9" y="152.3">Гайка шестигранная нормальная ГОСТ ISO 4032-2014-М42-8</text>
<text x="582.8" y="152.3">16</text>
<text x="594" y="152.3">0,63</text>
<text x="446.2" y="160.3">4</text>
<text x="516.9" y="160.3">Шайба А.42.01.08кп.016 ГОСТ 11371-78</text>
<text x="582.8" y="160.3">16</text>
<text x="594.2" y="160.3">0,19</text>
<text x="109.2" y="172.6">1-1</text>
<text x="239.4" y="172.6">2-2</text>
<text x="111.9" y="183.8">460</text>
<text x="238.7" y="183.8">560</text>
<text x="84" y="191.5">2</text>
<text x="222.6" y="191.8">1</text>
<text x="272.7" y="190.8">3</text>
<text x="207.1" y="194.2">3</text>
<text x="439.8" y="199.9">1.</text>
<text x="447.3" y="199.9">На сечении 1-1, 2-2 выверочные гайки с шайбами ( поз. 3, 4) условно не показаны .</text>
<text x="439.8" y="204.1">2.</text>
<text x="447.3" y="204.1">Металлические</text>
<text x="447.3" y="208.2">ГОСТ 5264.80*. Сварку выполнять электродами Э -42 А ГОСТ 9467-75*. Катет шва назначить по наименьшей толщине</text>
<text x="469.9" y="204.1">элементы соединять</text>
<text x="500.8" y="204.1">между</text>
<text x="511.2" y="204.1">собой</text>
<text x="521" y="204.1">сварными</text>
<text x="535.7" y="204.1">швами</text>
<text x="546.5" y="204.1">в</text>
<text x="550.6" y="204.1">соответствии</text>
<text x="572.1" y="204.1">с требованиями</text>
<text x="596.8" y="204.1">ГОСТ</text>
<text x="605.6" y="204.1">14098-2014,</text>
<text x="110.3" y="210.4">1</text>
<text x="143.5" y="215.2">А</text>
<text x="274.7" y="215.5">А</text>
<text x="447.3" y="212.4">свариваемых элементов .</text>
<text x="439.8" y="216.6">3.</text>
<text x="447.3" y="216.6">Метизы принять оцинкованными с толщиной покрытия не менее 120 мкм.</text>
<text x="73.2" y="222.3" transform="rotate(-90 73.2 222.3)">400</text>
<text x="115.4" y="224.6">1</text>
<text x="153" y="222.3" transform="rotate(-90 153 222.3)">460</text>
<text x="200.5" y="222.6" transform="rotate(-90 200.5 222.6)">400</text>
<text x="242.3" y="224.9">2</text>
<text x="285.8" y="222.3" transform="rotate(-90 285.8 222.3)">460</text>
<text x="207.1" y="247.4">3</text>
<text x="272.7" y="247.4">3</text>
<text x="509.7" y="251.3">Организация пригородно -городского пассажирского железнодорожного движения на</text>
<text x="150" y="253.7">2</text>
<text x="276.3" y="254.1">1</text>
<text x="539.6" y="255.5">участке Апрелевка -Железнодорожная .</text>
<text x="111.9" y="263.6">400</text>
<text x="238.7" y="263.9">500</text>
<text x="442.4" y="260.8">Изм.</text>
<text x="451.9" y="260.8">Кол. уч.</text>
<text x="461.6" y="260.8">Лист</text>
<text x="471.6" y="260.8">№ док.</text>
<text x="484.2" y="260.8">Подп.</text>
<text x="496.8" y="260.8">Дата</text>
<text x="526" y="259.6">Этап XVII « Строительство тяговой подстанции Кусково »</text>
<text x="440.4" y="265.9">Разраб.</text>
<text x="460.4" y="265.9">Капитонова</text>
<text x="495.9" y="265.9">03.2024</text>
<text x="577.8" y="265.8">Стадия</text>
<text x="594.1" y="265.8">Лист</text>
<text x="610.2" y="265.8">Листов</text>
<text x="440.4" y="270.9">Пров.</text>
<text x="460.4" y="270.9">Дунаев</text>
<text x="495.9" y="270.9">03.2024</text>
<text x="520.7" y="270.5">Тяговая подстанция Кусково</text>
<text x="596" y="273.3">33</text>
<text x="440.4" y="285.9">Н. Контр.</text>
<text x="460.4" y="285.9">Коньков</text>
<text x="495.9" y="285.9">03.2024</text>
<text x="523.1" y="286.1">Анкерные блоки АБ-1, АБ-2</text>
<text x="440.4" y="290.9">ГИП</text>
<text x="460.4" y="290.9">Колосовская</text>
<text x="495.9" y="290.9">03.2024</text>
<text x="587.2" y="295.8">Формат</text>
<text x="610.4" y="295.8">A4x3</text>
</g>
<g font-size="2.7">
<text x="526.2" y="54.7">50х50х5 ГОСТ 8509-93</text>
<text x="526.5" y="57.2">С245 ГОСТ 2772-2015</text>
<text x="526.2" y="118.7">50х50х5 ГОСТ 8509-93</text>
<text x="526.5" y="121.2">С245 ГОСТ 2772-2015</text>
<text x="526.2" y="126.7">50х50х5 ГОСТ 8509-93</text>
<text x="526.5" y="129.2">С245 ГОСТ 2772-2015</text>
</g>
<g font-size="2.6">
<text x="607.5" y="41.2">один анкерный блок</text>
<text x="608.2" y="38.7">Расход учтен на</text>
</g>
</svg>
